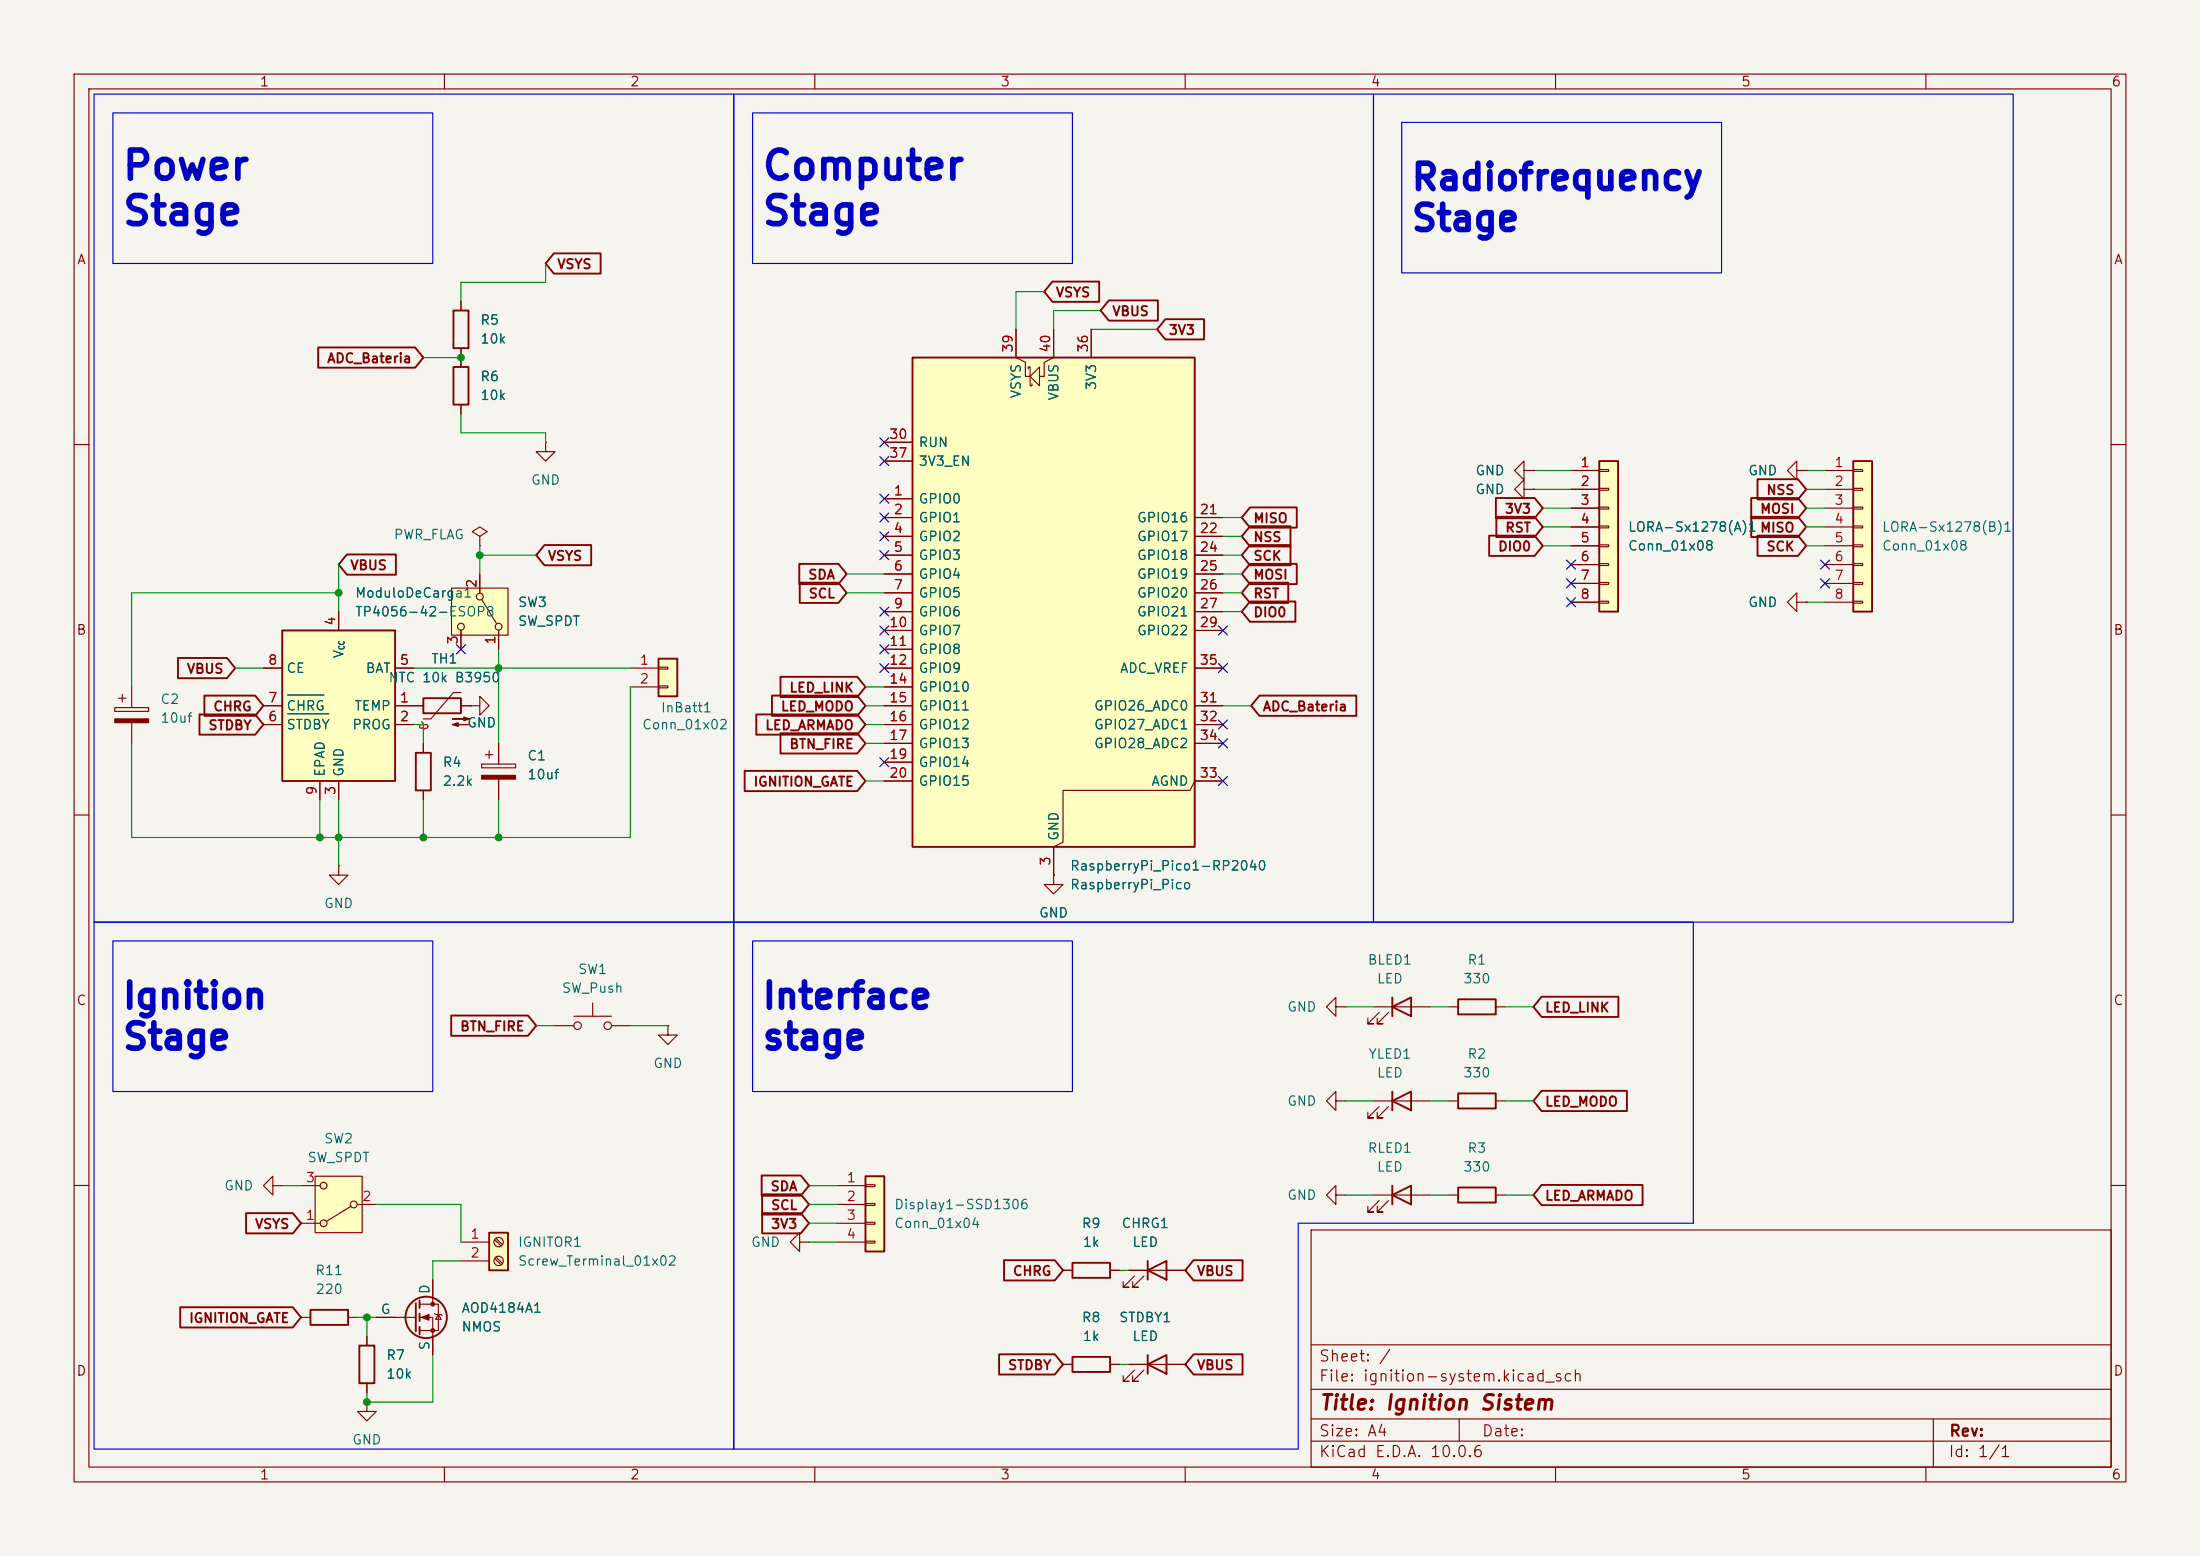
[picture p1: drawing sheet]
<svg xmlns="http://www.w3.org/2000/svg" width="297mm" height="210mm" viewBox="0 0 297 210" stroke-linecap="round" stroke-linejoin="round" font-family="sans-serif">
<path d="M0 0h297v210h-297z" fill="#f5f4ef" stroke="#f5f4ef" stroke-width=".14"/>
<g fill="none" stroke="#840000" stroke-width=".15">
<path d="M10 10h277v190h-277zM12 12h273v186h-273zM60 10v2M110 10v2M160 10v2M210 10v2M260 10v2M10 60h2M285 60h2M10 110h2M45.7 116.8v1.3h1.3l-1.3 1.3-1.3-1.3h1.3M45.7 116.8h.1"/>
<path d="M142.2 118.1v1.3h1.3l-1.3 1.3-1.2-1.3h1.2M142.2 118.1h.1M285 110h2M10 160h2M40.6 177.8h1.3M47 177.8h1.3M177 166h108v32h-108zM285 160h2M60 198v2M110 198v2M160 198v2M177 194.5h108"/>
<path d="M177 191.5h108M177 187.5h108M177 181.5h108M197 191.5v3M210 198v2M260 198v2M261 191.5v6.5"/>
</g>
<path d="M41.9 176.8h5.1v2h-5.1z" fill="none" stroke="#840000" stroke-width=".25"/>
<path d="M123.2 48.3h38.1v66h-38.1z" fill="#ffffc2"/>
<path d="M123.2 48.3h38.1v66h-38.1z" fill="none" stroke="#840000" stroke-width=".25"/>
<g fill="none" stroke="#840000" stroke-width=".15">
<path d="M119.4 59.7h3.8M137.2 44.5v3.8l1.2 .6v1.9h.7M138.8 49.8v-.3h.3v2.6h.2v-.3M139.1 50.8l1.2-1.3v2.6zM142.2 44.5v3.8l-1.2 .6v1.9h-.7M147.3 44.5v3.8M119.4 67.3h3.8M119.4 69.9h3.8M119.4 72.4h3.8M119.4 74.9h3.8M119.4 77.5h3.8M119.4 62.2h3.8"/>
<path d="M161.3 69.9h3.8M161.3 72.4h3.8M161.3 74.9h3.8M161.3 77.5h3.8M119.4 80h3.8M119.4 82.6h3.8M119.4 85.1h3.8M119.4 87.6h3.8M119.4 90.2h3.8M119.4 92.7h3.8M119.4 95.3h3.8M119.4 97.8h3.8"/>
<path d="M161.3 80h3.8M161.3 82.6h3.8M161.3 85.1h3.8M161.3 90.2h3.8M161.3 95.3h3.8M161.3 97.8h3.8M119.4 100.3h3.8M119.4 102.9h3.8M119.4 105.4h3.8M161.3 100.3h3.8M165.1 105.4h-3.8l-.6 1.3h-17.2v7l-1.3 .6v3.8"/>
</g>
<path d="M66 166.4h2.6v5.1h-2.6z" fill="#ffffc2"/>
<g fill="none" stroke="#840000" stroke-width=".25">
<path d="M57.1 94.2h5.1v2.1h-5.1zM56.1 175.9v3.8M56.6 175.5v1M56.6 177.3v1M56.6 179.1v1M66 166.4h2.6v5.1h-2.6zM48.5 181.6h2v5.1h-2z"/>
<circle cx="57.5" cy="177.8" r="2.79"/>
</g>
<g fill="none" stroke="#840000" stroke-width=".15">
<path d="M55.9 95.3h1.2M56.9 97.4a.47 .47 0 0 1 .3 .4 .47 .47 0 0 1-.3 .5M57.5 98.3h-.1l-.1 .1M57.5 98.3l.3-.2-.1-.2-.8-.1-.2 .1-.1 .1 .1 .2 .2 .1M62.2 93.5h-1l-3 3.5h-1.1M62.2 95.3h1.3M74.9 138.4h2.6M77.5 137.2h5M80 135.4v1.8M82.5 138.4h2.6M90.2 138.4v1.3h1.2l-1.2 1.3-1.3-1.3h1.3M90.2 138.4h.1"/>
<path d="M50.8 177.8h5.3M56.6 176h2.6v3.6h-2.6M56.6 177.8h1.8v5.1M58.4 172.7v3.3M58.7 177.3l.1 .1h.8l.1 .1M59.2 177.4l.4 .7h-.8zM62.2 167.6h3.8M62.2 170.2h3.8M66.8 167.3l.8 .8M66.8 169.8l.8 .9M67 167.1l.8 .9M67 169.7l.8 .8"/>
<path d="M49.5 189.2v1.3h1.3l-1.3 1.3-1.2-1.3h1.2M49.5 189.2h.1M49.5 180.3v1.3M49.5 186.7v1.3"/>
<circle cx="78" cy="138.4" r=".51"/>
<circle cx="82" cy="138.4" r=".51"/>
<circle cx="67.3" cy="170.2" r=".63"/>
<circle cx="67.3" cy="167.6" r=".63"/>
</g>
<g fill="#840000" stroke="#840000" stroke-width=".15">
<path d="M56.9 177.8l1-.4v.8z"/>
<path d="M61.1 97.8l.7-.3v.5l-.7-.2h2.3z"/>
<path d="M61.1 97h2.3l-.8 .3v-.5l.8 .2z"/>
<circle cx="58.4" cy="176" r=".25"/>
<circle cx="58.4" cy="179.6" r=".25"/>
</g>
<path d="M42.5 158.8h6.4v7.6h-6.4z" fill="#ffffc2"/>
<g fill="none" stroke="#840000" stroke-width=".15">
<path d="M42.5 158.8h6.4v7.6h-6.4zM36.8 160v-1.2l-1.2 1.2 1.2 1.3v-1.3h1.3M38.1 160h.1M40.6 165.1h2.6M40.6 160h2.6M47.4 162.8l-3.3 2M48.3 162.6h2.5"/>
<circle cx="43.7" cy="165.1" r=".46"/>
<circle cx="43.7" cy="160" r=".46"/>
<circle cx="47.8" cy="162.6" r=".46"/>
</g>
<path d="M88.9 88.9h2.5v5.1h-2.5z" fill="#ffffc2"/>
<path d="M61.2 49.5h2v5.1h-2zM61.2 41.9h2v5.1h-2zM88.9 88.9h2.5v5.1h-2.5zM56.1 101.6h2.1v5.1h-2.1zM188 148.6l2.5-1.3v2.6zM188 147.3v2.6" fill="none" stroke="#840000" stroke-width=".25"/>
<g fill="none" stroke="#840000" stroke-width=".15">
<path d="M62.2 40.6v1.3M62.2 47v2.5M62.2 54.6v1.3M73.7 59.7v1.3h1.2l-1.2 1.2-1.3-1.2h1.3M73.7 59.7h.1M63.5 95.3h1.3v-1.3l1.2 1.3-1.2 1.2v-1.2M63.5 95.3h.1M85.1 90.2h3.8M85.1 92.7h3.8M88.9 90h1.3v.3h-1.3zM88.9 92.6h1.3v.2h-1.3zM57.1 100.3v1.3"/>
<path d="M57.1 106.7v1.3M65 103.1h4.6v.5h-4.6zM65.5 101.9h1M66 101.3v1.1M67.3 100.3v2.8M67.3 105.2v2.8M185.4 148.6h7.6M186.2 149.4l-1.5 1.5h.7h-.7v-.8M187.5 149.4l-1.6 1.5h.8h-.8v-.8"/>
</g>
<path d="M65 104.6h4.6v.6h-4.6z" fill="#840000" stroke="#840000" stroke-width=".15"/>
<path d="M116.8 158.8h2.6v10.1h-2.6z" fill="#ffffc2"/>
<g fill="none" stroke="#840000" stroke-width=".25">
<path d="M188 135.9l2.5-1.3v2.6zM188 134.6v2.6M196.8 134.9h5.1v2h-5.1zM116.8 158.8h2.6v10.1h-2.6zM196.8 147.6h5.1v2h-5.1zM144.8 170.4h5.1v2.1h-5.1zM154.9 171.5l2.6-1.3v2.5zM154.9 170.2v2.5M188 161.3l2.5-1.3v2.6zM188 160v2.6M196.8 160.3h5.1v2h-5.1zM144.8 183.1h5.1v2.1h-5.1z"/>
<path d="M154.9 184.2l2.6-1.3v2.5zM154.9 182.9v2.5"/>
</g>
<g fill="none" stroke="#840000" stroke-width=".15">
<path d="M205.7 66v-1.2l-1.2 1.2 1.2 1.3v-1.3h1.3M207 66h.1M180.3 135.9v-1.3l-1.2 1.3 1.2 1.3v-1.3h1.3M181.6 135.9h.1M185.4 135.9h7.6M186.2 136.7l-1.5 1.5h.7h-.7v-.8M187.5 136.7l-1.6 1.5h.8h-.8v-.8M195.6 135.9h1.2M201.9 135.9h1.3M116.8 159.9h1.3v.2h-1.3zM180.3 148.6v-1.3l-1.2 1.3 1.2 1.3v-1.3h1.3M181.6 148.6h.1"/>
<path d="M195.6 148.6h1.2M201.9 148.6h1.3M107.9 167.6v-1.2l-1.2 1.2 1.2 1.3v-1.3h1.3M109.2 167.6h.1M113 160h3.8M113 162.6h3.8M113 165.1h3.8M113 167.6h3.8M116.8 162.4h1.3v.3h-1.3zM116.8 165h1.3v.2h-1.3zM116.8 167.5h1.3v.3h-1.3zM143.5 171.5h1.3"/>
<path d="M149.9 171.5h1.2M152.4 171.5h7.6M153.2 172.2l-1.6 1.5h.8h-.8v-.7M154.4 172.2l-1.5 1.5h.8h-.8v-.7M180.3 161.3v-1.3l-1.2 1.3 1.2 1.3v-1.3h1.3M181.6 161.3h.1M185.4 161.3h7.6M186.2 162.1l-1.5 1.5h.7h-.7v-.8M187.5 162.1l-1.6 1.5h.8h-.8v-.8M195.6 161.3h1.2M201.9 161.3h1.3M143.5 184.2h1.3"/>
<path d="M149.9 184.2h1.2M152.4 184.2h7.6M153.2 184.9l-1.6 1.5h.8h-.8v-.7M154.4 184.9l-1.5 1.5h.8h-.8v-.7"/>
</g>
<path d="M38.1 85.1h15.2v20.3h-15.2z" fill="#ffffc2"/>
<path d="M38.1 85.1h15.2v20.3h-15.2z" fill="none" stroke="#840000" stroke-width=".25"/>
<g fill="none" stroke="#840000" stroke-width=".15">
<path d="M64.8 72.4l1-.6-1-.7-1 .7 1 .6v1.3M64.8 73.7h.1M205.7 63.5v-1.3l-1.2 1.3 1.2 1.3v-1.3h1.3M207 63.5h.1M242.6 63.5v-1.3l-1.3 1.3 1.3 1.3v-1.3h1.2M243.8 63.5h.1M15.5 95.5h4.6v.5h-4.6zM16 94.2h1M16.5 93.7v1M17.8 92.7v2.8M17.8 97.5v2.8M35.6 95.3h2.5"/>
<path d="M35.6 97.8h2.5M35.6 90.2h2.5M45.7 82.6v2.5M53.3 95.3h2.6M53.3 97.8h2.6M53.3 90.2h2.6M242.6 81.3v-1.3l-1.3 1.3 1.3 1.3v-1.3h1.2M243.8 81.3h.1M43.2 105.4v2.6M45.7 105.4v2.6"/>
</g>
<path d="M38.8 96.3h5.6M38.8 93.8h4.9" fill="none" stroke="#006464" stroke-width=".15"/>
<path d="M15.5 97h4.6v.5h-4.6z" fill="#840000" stroke="#840000" stroke-width=".15"/>
<path d="M215.9 62.2h2.5v20.4h-2.5z" fill="#ffffc2"/>
<path d="M215.9 62.2h2.5v20.4h-2.5z" fill="none" stroke="#840000" stroke-width=".25"/>
<g fill="none" stroke="#840000" stroke-width=".15">
<path d="M212.1 63.5h3.8M212.1 66h3.8M212.1 68.6h3.8M212.1 71.1h3.8M212.1 73.7h3.8M212.1 76.2h3.8M212.1 78.7h3.8M215.9 63.4h1.3v.2h-1.3zM215.9 65.9h1.3v.3h-1.3zM215.9 68.5h1.3v.2h-1.3zM215.9 71h1.3v.2h-1.3zM215.9 73.5h1.3v.3h-1.3z"/>
<path d="M215.9 76.1h1.3v.2h-1.3zM215.9 78.6h1.3v.3h-1.3zM212.1 81.3h3.8M215.9 81.2h1.3v.2h-1.3z"/>
</g>
<path d="M61 79.4h7.6v6.3h-7.6z" fill="#ffffc2"/>
<g fill="none" stroke="#840000" stroke-width=".15">
<path d="M61 79.4h7.6v6.3h-7.6zM64.8 77.5v2.5M62.2 85.1v2.5M65 80.9l2.1 3.3M67.3 85.1v2.5"/>
<circle cx="62.2" cy="84.6" r=".46"/>
<circle cx="64.8" cy="80.5" r=".46"/>
<circle cx="67.3" cy="84.6" r=".46"/>
</g>
<path d="M250.2 62.2h2.5v20.4h-2.5z" fill="#ffffc2"/>
<g fill="none" stroke="#840000" stroke-width=".25">
<path d="M74.8 34.2h6.3v2.7h-6.3l-1.1-1.3zM142.1 38h6.3v2.7h-6.3l-1.1-1.3zM43 46.9h13l1.1 1.4-1.1 1.3h-13zM149.7 40.5h6.6v2.8h-6.6l-1.1-1.4zM157.3 43.1h5.2v2.7h-5.2l-1.1-1.3zM46.8 74.8h6.6v2.8h-6.6l-1.1-1.4zM73.5 73.6h6.3v2.7h-6.3l-1.1-1.4zM107.9 76.1h5.3l1.1 1.4-1.1 1.3h-5.3zM108 78.6h5.2l1.1 1.4-1.1 1.4h-5.2zM168.8 73.6h5.4v2.7h-5.4l-1.2-1.4zM168.8 78.6h5.1v2.8h-5.1l-1.2-1.4zM168.8 76.1h6.3v2.7h-6.3l-1.2-1.3z"/>
<path d="M168.8 71h5.4v2.8h-5.4l-1.2-1.4zM168.8 68.5h6.3v2.7h-6.3l-1.2-1.3zM201 72.3h6.2l1.1 1.4-1.1 1.3h-6.2zM201.9 67.2h5.3l1.1 1.4-1.1 1.3h-5.3zM202 69.8h5.2l1.1 1.3-1.1 1.4h-5.2zM236.4 67.2h6.3l1.1 1.4-1.1 1.3h-6.3zM236.4 69.8h6.3l1.1 1.3-1.1 1.4h-6.3zM237.3 64.7h5.4l1.1 1.3-1.1 1.4h-5.4zM237.3 72.3h5.4l1.1 1.4-1.1 1.3h-5.4zM250.2 62.2h2.5v20.4h-2.5zM24 88.8h6.6l1.1 1.4-1.1 1.3h-6.6zM26.9 96.4h7.5l1.2 1.4-1.2 1.4h-7.5z"/>
<path d="M27.6 93.9h6.8l1.2 1.4-1.2 1.3h-6.8zM102.1 96.4h13.6l1.1 1.4-1.1 1.4h-13.6zM104.2 93.9h11.5l1.1 1.4-1.1 1.3h-11.5zM105.4 99h10.3l1.1 1.3-1.1 1.4h-10.3zM105.4 91.3h10.3l1.1 1.4-1.1 1.4h-10.3zM168.8 81.2h6.1v2.7h-6.1l-1.2-1.3zM170 93.9h13.1v2.7h-13.1l-1.1-1.3zM100.5 104h15.2l1.1 1.4-1.1 1.4h-15.2zM60.9 137.1h10.4l1.1 1.3-1.1 1.4h-10.4zM208.1 134.5h10.4v2.8h-10.4l-1.1-1.4zM102.8 158.7h5.3l1.1 1.3-1.1 1.4h-5.3zM208.1 159.9h13.6v2.8h-13.6l-1.1-1.4z"/>
<path d="M208.1 147.2h11.5v2.8h-11.5l-1.1-1.4zM24.3 176.4h15.2l1.1 1.4-1.1 1.4h-15.2zM33.2 163.7h6.3l1.1 1.4-1.1 1.4h-6.3zM102.9 163.7h5.2l1.1 1.4-1.1 1.4h-5.2zM102.9 161.2h5.2l1.1 1.4-1.1 1.3h-5.2zM135.5 170.1h6.9l1.1 1.4-1.1 1.3h-6.9zM161.1 170.1h6.6v2.7h-6.6l-1.1-1.3zM134.9 182.8h7.5l1.1 1.4-1.1 1.3h-7.5zM161.1 182.8h6.6v2.7h-6.6l-1.1-1.3z"/>
</g>
<g fill="none" stroke="#840000" stroke-width=".15">
<path d="M62.2 40.6v1.3M62.2 47v2.5M62.2 54.6v1.3M119.4 59.7h3.8M137.2 44.5v3.8M142.2 44.5v3.8M147.3 44.5v3.8M64.8 77.5v2.5M119.4 67.3h3.8M119.4 69.9h3.8M119.4 72.4h3.8M119.4 74.9h3.8"/>
<path d="M119.4 77.5h3.8M119.4 62.2h3.8M161.3 69.9h3.8M161.3 72.4h3.8M161.3 74.9h3.8M161.3 77.5h3.8M207 66h.1M207 63.5h.1M212.1 63.5h3.8M212.1 66h3.8M212.1 68.6h3.8M212.1 71.1h3.8"/>
<path d="M212.1 73.7h3.8M212.1 76.2h3.8M212.1 78.7h3.8M243.8 63.5h.1M246.4 63.5h3.8M246.4 66h3.8M246.4 68.6h3.8M246.4 71.1h3.8M246.4 73.7h3.8M246.4 76.2h3.8M246.4 78.7h3.8M250.2 63.4h1.3v.2h-1.3z"/>
<path d="M250.2 65.9h1.3v.3h-1.3zM250.2 68.5h1.3v.2h-1.3zM250.2 71h1.3v.2h-1.3zM250.2 73.5h1.3v.3h-1.3zM250.2 76.1h1.3v.2h-1.3zM250.2 78.6h1.3v.3h-1.3zM35.6 90.2h2.5M35.6 95.3h2.5M35.6 97.8h2.5M45.7 82.6v2.5M53.3 90.2h2.6M53.3 95.3h3.8"/>
<path d="M53.3 97.8h2.6M62.2 85.1v2.5M62.2 95.3h1.3M63.5 95.3h.1M67.3 85.1v2.5M119.4 80h3.8M119.4 82.6h3.8M119.4 85.1h3.8M119.4 87.6h3.8M119.4 90.2h3.8M119.4 92.7h3.8M119.4 95.3h3.8"/>
<path d="M119.4 97.8h3.8M161.3 80h3.8M161.3 82.6h3.8M161.3 85.1h3.8M161.3 90.2h3.8M161.3 95.3h3.8M161.3 97.8h3.8M212.1 81.3h3.8M243.8 81.3h.1M246.4 81.3h3.8M250.2 81.2h1.3v.2h-1.3zM43.2 105.4v2.6"/>
<path d="M45.7 105.4v2.6M57.1 100.3v1.3M57.1 106.7v1.3M67.3 100.3v2.8M67.3 105.2v2.8M119.4 100.3h3.8M119.4 102.9h3.8M119.4 105.4h3.8M142.2 118.1h.1M142.2 114.3v3.8M161.3 100.3h3.8M161.3 105.4h3.8"/>
<path d="M50.8 177.8h2.5M58.4 172.7v2.6M143.5 171.5h1.3M149.9 171.5h1.2M152.4 171.5h2.5M157.5 171.5h2.5M49.5 180.3v1.3M49.5 186.7v1.3M58.4 180.3v2.6M143.5 184.2h1.3M149.9 184.2h1.2M152.4 184.2h2.5"/>
<path d="M157.5 184.2h2.5"/>
</g>
<path d="M12.7 12.7h86.4v111.8h-86.4zM15.2 15.2h43.2v20.4h-43.2zM99.1 12.7h86.3v111.8h-86.3zM101.6 15.2h43.2v20.4h-43.2zM185.4 12.7h86.4v111.8h-86.4zM189.2 16.5h43.2v20.3h-43.2zM12.7 124.5h86.4v71.1h-86.4zM15.2 127h43.2v20.3h-43.2zM99.1 124.5h129.5v40.6h-53.3v30.5h-76.2zM101.6 127h43.2v20.3h-43.2z" fill="none" stroke="#0000c2" stroke-width=".15"/>
<g fill="none" stroke="#009600" stroke-width=".15">
<path d="M73.7 35.6v2.5h-11.5v2.5M141 39.4h-3.8v5.1M57.1 48.3h5.1M62.2 55.9v2.5h11.5v1.3M147.3 44.5h8.9M148.6 41.9h-6.4v2.6M45.7 76.2v6.4M64.8 73.7v3.8M64.8 74.9h7.6M114.3 77.5h5.1M165.1 74.9h2.5M165.1 72.4h2.5"/>
<path d="M165.1 69.9h2.5M165.1 77.5h2.5M207 66h5.1M207 63.5h5.1M208.3 68.6h3.8M208.3 71.1h3.8M208.3 73.7h3.8M243.8 68.6h2.6M243.8 66h2.6M243.8 63.5h2.6M243.8 71.1h2.6M243.8 73.7h2.6"/>
<path d="M31.7 90.2h3.9M45.7 80h-27.9v12.7M55.9 97.8h1.2v2.5M55.9 90.2h29.2M67.3 87.6v12.7M85.1 92.7v20.3h-67.3v-12.7M114.3 80h5.1M116.8 97.8h2.6M116.8 92.7h2.6M116.8 95.3h2.6M165.1 80h2.5M165.1 82.6h2.5"/>
<path d="M165.1 95.3h3.8M243.8 81.3h2.6M43.2 108v5M45.7 108v8.8M57.1 108v5M67.3 108v5M116.8 105.4h2.6M116.8 100.3h2.6M72.4 138.4h2.5M85.1 138.4h5.1M181.6 135.9h3.8M193 135.9h2.6"/>
<path d="M203.2 135.9h3.8M181.6 148.6h3.8M193 148.6h2.6M203.2 148.6h3.8M38.1 160h2.5M48.3 177.8h2.5M49.5 177.8v2.5M50.8 162.6h11.4v5M62.2 170.2h-3.8v2.5M109.2 160h3.8M109.2 167.6h3.8M109.2 165.1h3.8"/>
<path d="M109.2 162.6h3.8M151.1 171.5h1.3M181.6 161.3h3.8M193 161.3h2.6M203.2 161.3h3.8M58.4 182.9v6.3h-8.9v-1.2M151.1 184.2h1.3"/>
</g>
<g fill="none" stroke="#000084" stroke-width=".15">
<path d="M118.8 59.1l1.2 1.2M120 59.1l-1.2 1.2M118.8 74.3l1.2 1.2M118.8 66.7l1.2 1.2M118.8 71.8l1.2 1.2M118.8 69.2l1.2 1.3M118.8 61.6l1.2 1.2M120 74.3l-1.2 1.2M120 66.7l-1.2 1.2M120 71.8l-1.2 1.2M120 69.2l-1.2 1.3M120 61.6l-1.2 1.2"/>
<path d="M211.5 75.6l1.2 1.2M211.5 78.1l1.2 1.2M212.7 75.6l-1.2 1.2M212.7 78.1l-1.2 1.2M245.8 78.1l1.2 1.2M245.8 75.6l1.2 1.2M247 78.1l-1.2 1.2M247 75.6l-1.2 1.2M61.6 87l1.2 1.2M62.8 87l-1.2 1.2M118.8 81.9l1.2 1.3M118.8 89.6l1.2 1.2"/>
<path d="M118.8 87l1.2 1.2M118.8 84.5l1.2 1.2M120 81.9l-1.2 1.3M120 89.6l-1.2 1.2M120 87l-1.2 1.2M120 84.5l-1.2 1.2M164.5 84.5l1.2 1.2M164.5 89.6l1.2 1.2M164.5 99.7l1.2 1.2M164.5 97.2l1.2 1.2M165.7 84.5l-1.2 1.2M165.7 89.6l-1.2 1.2"/>
<path d="M165.7 99.7l-1.2 1.2M165.7 97.2l-1.2 1.2M211.5 80.7l1.2 1.2M212.7 80.7l-1.2 1.2M118.8 102.3l1.2 1.2M120 102.3l-1.2 1.2M164.5 104.8l1.2 1.2M165.7 104.8l-1.2 1.2"/>
</g>
<path d="M38.8 96.3h5.6M38.8 93.8h4.9" fill="none" stroke="#006464" stroke-width=".15"/>
<g fill="#009600" stroke="#009600" stroke-width=".14">
<circle cx="67.3" cy="90.2" r=".46"/>
<circle cx="57.1" cy="113" r=".46"/>
<circle cx="67.3" cy="113" r=".46"/>
<circle cx="49.5" cy="177.8" r=".46"/>
<circle cx="49.5" cy="189.2" r=".46"/>
<circle cx="62.2" cy="48.3" r=".46"/>
<circle cx="64.8" cy="74.9" r=".46"/>
<circle cx="43.2" cy="113" r=".46"/>
<circle cx="45.7" cy="113" r=".46"/>
<circle cx="45.7" cy="80" r=".46"/>
</g>
<g font-size="3.8" fill="#0000c2">
<text x="16.3" y="25.2">Power</text>
<text x="102.7" y="25.2">Computer</text>
<text x="16.3" y="31.3">Stage</text>
<text x="102.7" y="31.3">Stage</text>
</g>
<g font-size="3.4" fill="#0000c2">
<text x="190.3" y="26.5">Radiofrequency</text>
<text x="190.3" y="32">Stage</text>
<text x="16.4" y="137">Ignition</text>
<text x="102.7" y="137">Interface</text>
<text x="16.4" y="142.5">Stage</text>
<text x="102.7" y="142.5">stage</text>
</g>
<text font-size="2" fill="#840000" x="178" y="190.8">Title: Ignition Sistem</text>
<g font-size="1.5" fill="#840000">
<text x="178" y="184.1">Sheet: /</text>
<text x="178" y="186.8">File: ignition-system.kicad_sch</text>
<text x="178" y="197">KiCad E.D.A. 10.0.6</text>
<text x="178" y="194.2">Size: A4</text>
<text x="200" y="194.2">Date:</text>
<text x="263" y="197">Id: 1/1</text>
<text x="263" y="194.2">Rev:</text>
</g>
<g font-size="1.3" fill="#840000">
<text x="35" y="12">1</text>
<text x="85" y="12">2</text>
<text x="135" y="12">3</text>
<text x="185" y="12">4</text>
<text x="235" y="12">5</text>
<text x="285" y="12">6</text>
<text x="10.3" y="36">A</text>
<text x="285.3" y="36">A</text>
<text x="75.1" y="36.6">VSYS</text>
<text x="142.4" y="40.4">VSYS</text>
<text x="150.1" y="43">VBUS</text>
<text x="157.7" y="45.5">3V3</text>
<text x="44.1" y="49.3">ADC_Bateria</text>
<text x="169.1" y="70.9">MISO</text>
<text x="203" y="69.6">3V3</text>
<text x="237.5" y="69.6">MOSI</text>
<text x="238.4" y="67.1">NSS</text>
<text x="47.2" y="77.2">VBUS</text>
<text x="73.9" y="76">VSYS</text>
<text x="169.1" y="76">SCK</text>
<text x="169.1" y="73.4">NSS</text>
<text x="202.1" y="74.7">DIO0</text>
<text x="203.1" y="72.2">RST</text>
<text x="238.4" y="74.7">SCK</text>
<text x="109" y="78.5">SDA</text>
<text x="109.1" y="81.1">SCL</text>
<text x="169.1" y="83.6">DIO0</text>
<text x="169.1" y="81.1">RST</text>
<text x="169.1" y="78.5">MOSI</text>
<text x="10.2" y="86">B</text>
<text x="285.2" y="86">B</text>
<text x="25.1" y="91.2">VBUS</text>
<text x="106.5" y="93.8">LED_LINK</text>
<text x="28" y="98.8">STDBY</text>
<text x="28.7" y="96.3">CHRG</text>
<text x="103.2" y="98.8">LED_ARMADO</text>
<text x="105.3" y="96.3">LED_MODO</text>
<text x="106.5" y="101.4">BTN_FIRE</text>
<text x="170.4" y="96.3">ADC_Bateria</text>
<text x="101.6" y="106.5">IGNITION_GATE</text>
<text x="10.2" y="136">C</text>
<text x="208.5" y="136.9">LED_LINK</text>
<text x="285.2" y="136">C</text>
<text x="62" y="139.5">BTN_FIRE</text>
<text x="208.5" y="149.6">LED_MODO</text>
<text x="103.9" y="161.1">SDA</text>
<text x="34.3" y="166.1">VSYS</text>
<text x="104" y="166.1">3V3</text>
<text x="104" y="163.6">SCL</text>
<text x="208.5" y="162.3">LED_ARMADO</text>
<text x="136.6" y="172.5">CHRG</text>
<text x="161.5" y="172.5">VBUS</text>
<text x="25.4" y="178.8">IGNITION_GATE</text>
<text x="10.2" y="186">D</text>
<text x="136" y="185.2">STDBY</text>
<text x="161.5" y="185.2">VBUS</text>
<text x="285.2" y="186">D</text>
<text x="35" y="200">1</text>
<text x="85" y="200">2</text>
<text x="135" y="200">3</text>
<text x="185" y="200">4</text>
<text x="235" y="200">5</text>
<text x="285" y="200">6</text>
</g>
<g font-size="1.3" fill="#006464">
<text x="64.8" y="44.1">R5</text>
<text x="64.8" y="46.7">10k</text>
<text x="64.8" y="51.8">R6</text>
<text x="138.1" y="53.8" transform="rotate(-90 138.1 53.8)">VSYS</text>
<text x="148.3" y="52.8" transform="rotate(-90 148.3 52.8)">3V3</text>
<text x="64.8" y="54.3">10k</text>
<text x="143.2" y="54.1" transform="rotate(-90 143.2 54.1)">VBUS</text>
<text x="71.6" y="65.7">GND</text>
<text x="123.9" y="60.7">RUN</text>
<text x="123.9" y="63.2">3V3_EN</text>
<text x="199.1" y="64.5">GND</text>
<text x="235.9" y="64.5">GND</text>
<text x="123.9" y="68.3">GPIO0</text>
<text x="123.9" y="70.8">GPIO1</text>
<text x="153.4" y="70.8">GPIO16</text>
<text x="199.1" y="67">GND</text>
<text x="53.1" y="73.1">PWR_FLAG</text>
<text x="123.9" y="73.4">GPIO2</text>
<text x="123.9" y="75.9">GPIO3</text>
<text x="153.4" y="73.4">GPIO17</text>
<text x="153.4" y="75.9">GPIO18</text>
<text x="219.7" y="72.1">LORA-Sx1278(A)1 MISO</text>
<text x="219.7" y="74.6">Conn_01x08</text>
<text x="219.7" y="72.1">LORA-Sx1278(A)1</text>
<text x="254" y="72.1">LORA-Sx1278(B)1</text>
<text x="254" y="74.6">Conn_01x08</text>
<text x="47.8" y="81">ModuloDeCarga1</text>
<text x="47.8" y="83.5">TP4056-42-ESOP8</text>
<text x="69.8" y="82.2">SW3</text>
<text x="123.9" y="78.4">GPIO4</text>
<text x="123.9" y="81">GPIO5</text>
<text x="123.9" y="83.5">GPIO6</text>
<text x="153.4" y="78.4">GPIO19</text>
<text x="153.4" y="81">GPIO20</text>
<text x="153.4" y="83.5">GPIO21</text>
<text x="235.9" y="82.2">GND</text>
<text x="46.7" y="88.9" transform="rotate(-90 46.7 88.9)">V</text>
<text x="58.1" y="89.9">TH1</text>
<text x="69.8" y="84.8">SW_SPDT</text>
<text x="123.9" y="86.1">GPIO7</text>
<text x="123.9" y="88.6">GPIO8</text>
<text x="153.4" y="86.1">GPIO22</text>
<text x="21.6" y="95.3">C2</text>
<text x="38.6" y="91.1">CE</text>
<text x="49.3" y="91.1">BAT</text>
<text x="52.4" y="92.4">NTC 10k B3950</text>
<text x="123.9" y="91.1">GPIO9</text>
<text x="123.9" y="93.7">GPIO10</text>
<text x="151.1" y="91.1">ADC_VREF</text>
<text x="21.6" y="97.9">10uf</text>
<text x="38.6" y="98.8">STDBY</text>
<text x="38.6" y="96.2">CHRG</text>
<text x="47.5" y="98.8">PROG</text>
<text x="47.8" y="96.2">TEMP</text>
<text x="63" y="98.5">GND</text>
<text x="86.6" y="98.8">Conn_01x02</text>
<text x="89.1" y="96.5">InBatt1</text>
<text x="123.9" y="96.2">GPIO11</text>
<text x="123.9" y="98.8">GPIO12</text>
<text x="123.9" y="101.3">GPIO13</text>
<text x="147.6" y="96.2">GPIO26_ADC0</text>
<text x="147.6" y="98.8">GPIO27_ADC1</text>
<text x="147.6" y="101.3">GPIO28_ADC2</text>
<text x="44.1" y="104.9" transform="rotate(-90 44.1 104.9)">EPAD</text>
<text x="46.7" y="104.9" transform="rotate(-90 46.7 104.9)">GND</text>
<text x="59.7" y="103.8">R4</text>
<text x="59.7" y="106.4">2.2k</text>
<text x="71.1" y="102.9">C1</text>
<text x="71.1" y="105.5">10uf</text>
<text x="123.9" y="103.8">GPIO14</text>
<text x="123.9" y="106.4">GPIO15</text>
<text x="155.3" y="106.4">AGND</text>
<text x="143.2" y="113.6" transform="rotate(-90 143.2 113.6)">GND</text>
<text x="144.4" y="117.8">RaspberryPi_Pico1-RP2040</text>
<text x="43.7" y="122.9">GND</text>
<text x="140.2" y="124.2">GND</text>
<text x="144.4" y="120.3">RaspberryPi_Pico</text>
<text x="77.9" y="131.8">SW1</text>
<text x="184.6" y="130.5">BLED1</text>
<text x="198" y="130.5">R1</text>
<text x="75.8" y="134.3">SW_Push</text>
<text x="173.7" y="136.9">GND</text>
<text x="185.8" y="133">LED</text>
<text x="197.4" y="133">330</text>
<text x="184.6" y="143.2">YLED1</text>
<text x="198" y="143.2">R2</text>
<text x="88.1" y="144.5">GND</text>
<text x="173.7" y="149.6">GND</text>
<text x="185.8" y="145.7">LED</text>
<text x="197.4" y="145.7">330</text>
<text x="43.7" y="154.6">SW2</text>
<text x="184.6" y="155.9">RLED1</text>
<text x="198" y="155.9">R3</text>
<text x="30.2" y="161">GND</text>
<text x="41.4" y="157.2">SW_SPDT</text>
<text x="185.8" y="158.4">LED</text>
<text x="197.4" y="158.4">330</text>
<text x="120.6" y="163.5">Display1-SSD1306</text>
<text x="120.6" y="166.1">Conn_01x04</text>
<text x="146" y="166.1">R9</text>
<text x="151.3" y="166.1">CHRG1</text>
<text x="173.7" y="162.3">GND</text>
<text x="42.5" y="172.4">R11</text>
<text x="69.8" y="168.6">IGNITOR1</text>
<text x="69.8" y="171.1">Screw_Terminal_01x02</text>
<text x="101.3" y="168.6">GND</text>
<text x="146.1" y="168.6">1k</text>
<text x="152.8" y="168.6">LED</text>
<text x="42.5" y="175">220</text>
<text x="51.3" y="177.7">G</text>
<text x="58.3" y="174.8" transform="rotate(-90 58.3 174.8)">D</text>
<text x="62.2" y="177.5">AOD4184A1</text>
<text x="146" y="178.8">R8</text>
<text x="151" y="178.8">STDBY1</text>
<text x="52.1" y="183.8">R7</text>
<text x="58.3" y="182.3" transform="rotate(-90 58.3 182.3)">S</text>
<text x="62.2" y="180">NMOS</text>
<text x="146.1" y="181.3">1k</text>
<text x="152.8" y="181.3">LED</text>
<text x="52.1" y="186.4">10k</text>
<text x="47.5" y="195.3">GND</text>
</g>
<g font-size="1.3" fill="#a90000">
<text x="137" y="47.7" transform="rotate(-90 137 47.7)">39</text>
<text x="142.1" y="47.7" transform="rotate(-90 142.1 47.7)">40</text>
<text x="147.2" y="47.7" transform="rotate(-90 147.2 47.7)">36</text>
<text x="119.9" y="59.6">30</text>
<text x="119.9" y="62.1">37</text>
<text x="213.3" y="63.4">1</text>
<text x="213.3" y="65.9">2</text>
<text x="247.6" y="63.4">1</text>
<text x="247.6" y="65.9">2</text>
<text x="120.6" y="67.2">1</text>
<text x="120.6" y="69.7">2</text>
<text x="161.9" y="69.7">21</text>
<text x="213.3" y="68.4">3</text>
<text x="213.3" y="71">4</text>
<text x="247.6" y="68.4">3</text>
<text x="247.6" y="71">4</text>
<text x="120.6" y="72.3">4</text>
<text x="120.6" y="74.8">5</text>
<text x="120.6" y="77.3">6</text>
<text x="161.9" y="72.3">22</text>
<text x="161.9" y="74.8">24</text>
<text x="161.9" y="77.3">25</text>
<text x="213.3" y="73.5">5</text>
<text x="213.3" y="76.1">6</text>
<text x="247.6" y="73.5">5</text>
<text x="247.6" y="76.1">6</text>
<text x="64.6" y="79.5" transform="rotate(-90 64.6 79.5)">2</text>
<text x="120.6" y="79.9">7</text>
<text x="120.6" y="82.4">9</text>
<text x="161.9" y="79.9">26</text>
<text x="161.9" y="82.4">27</text>
<text x="213.3" y="78.6">7</text>
<text x="213.3" y="81.1">8</text>
<text x="247.6" y="78.6">7</text>
<text x="247.6" y="81.1">8</text>
<text x="45.6" y="84.6" transform="rotate(-90 45.6 84.6)">4</text>
<text x="62.1" y="87.1" transform="rotate(-90 62.1 87.1)">3</text>
<text x="67.2" y="87.1" transform="rotate(-90 67.2 87.1)">1</text>
<text x="119.9" y="85">10</text>
<text x="119.9" y="87.5">11</text>
<text x="161.9" y="85">29</text>
<text x="36.1" y="95.1">7</text>
<text x="36.1" y="90">8</text>
<text x="53.9" y="95.1">1</text>
<text x="53.9" y="90">5</text>
<text x="86.3" y="90">1</text>
<text x="86.3" y="92.6">2</text>
<text x="119.9" y="90">12</text>
<text x="119.9" y="92.6">14</text>
<text x="119.9" y="95.1">15</text>
<text x="161.9" y="95.1">31</text>
<text x="161.9" y="90">35</text>
<text x="36.1" y="97.7">6</text>
<text x="53.9" y="97.7">2</text>
<text x="119.9" y="97.7">16</text>
<text x="119.9" y="100.2">17</text>
<text x="161.9" y="97.7">32</text>
<text x="161.9" y="100.2">34</text>
<text x="43" y="107.4" transform="rotate(-90 43 107.4)">9</text>
<text x="45.6" y="107.4" transform="rotate(-90 45.6 107.4)">3</text>
<text x="119.9" y="102.7">19</text>
<text x="119.9" y="105.3">20</text>
<text x="161.9" y="105.3">33</text>
<text x="142.1" y="116.9" transform="rotate(-90 142.1 116.9)">3</text>
<text x="41.2" y="159.9">3</text>
<text x="114.2" y="159.9">1</text>
<text x="41.2" y="165">1</text>
<text x="48.8" y="162.4">2</text>
<text x="63.4" y="167.5">1</text>
<text x="114.2" y="162.4">2</text>
<text x="114.2" y="165">3</text>
<text x="114.2" y="167.5">4</text>
<text x="63.4" y="170">2</text>
</g>
<text font-size=".8" fill="#006464" x="46.7" y="87.8" transform="rotate(-90 46.7 87.8)">CC</text>
</svg>
